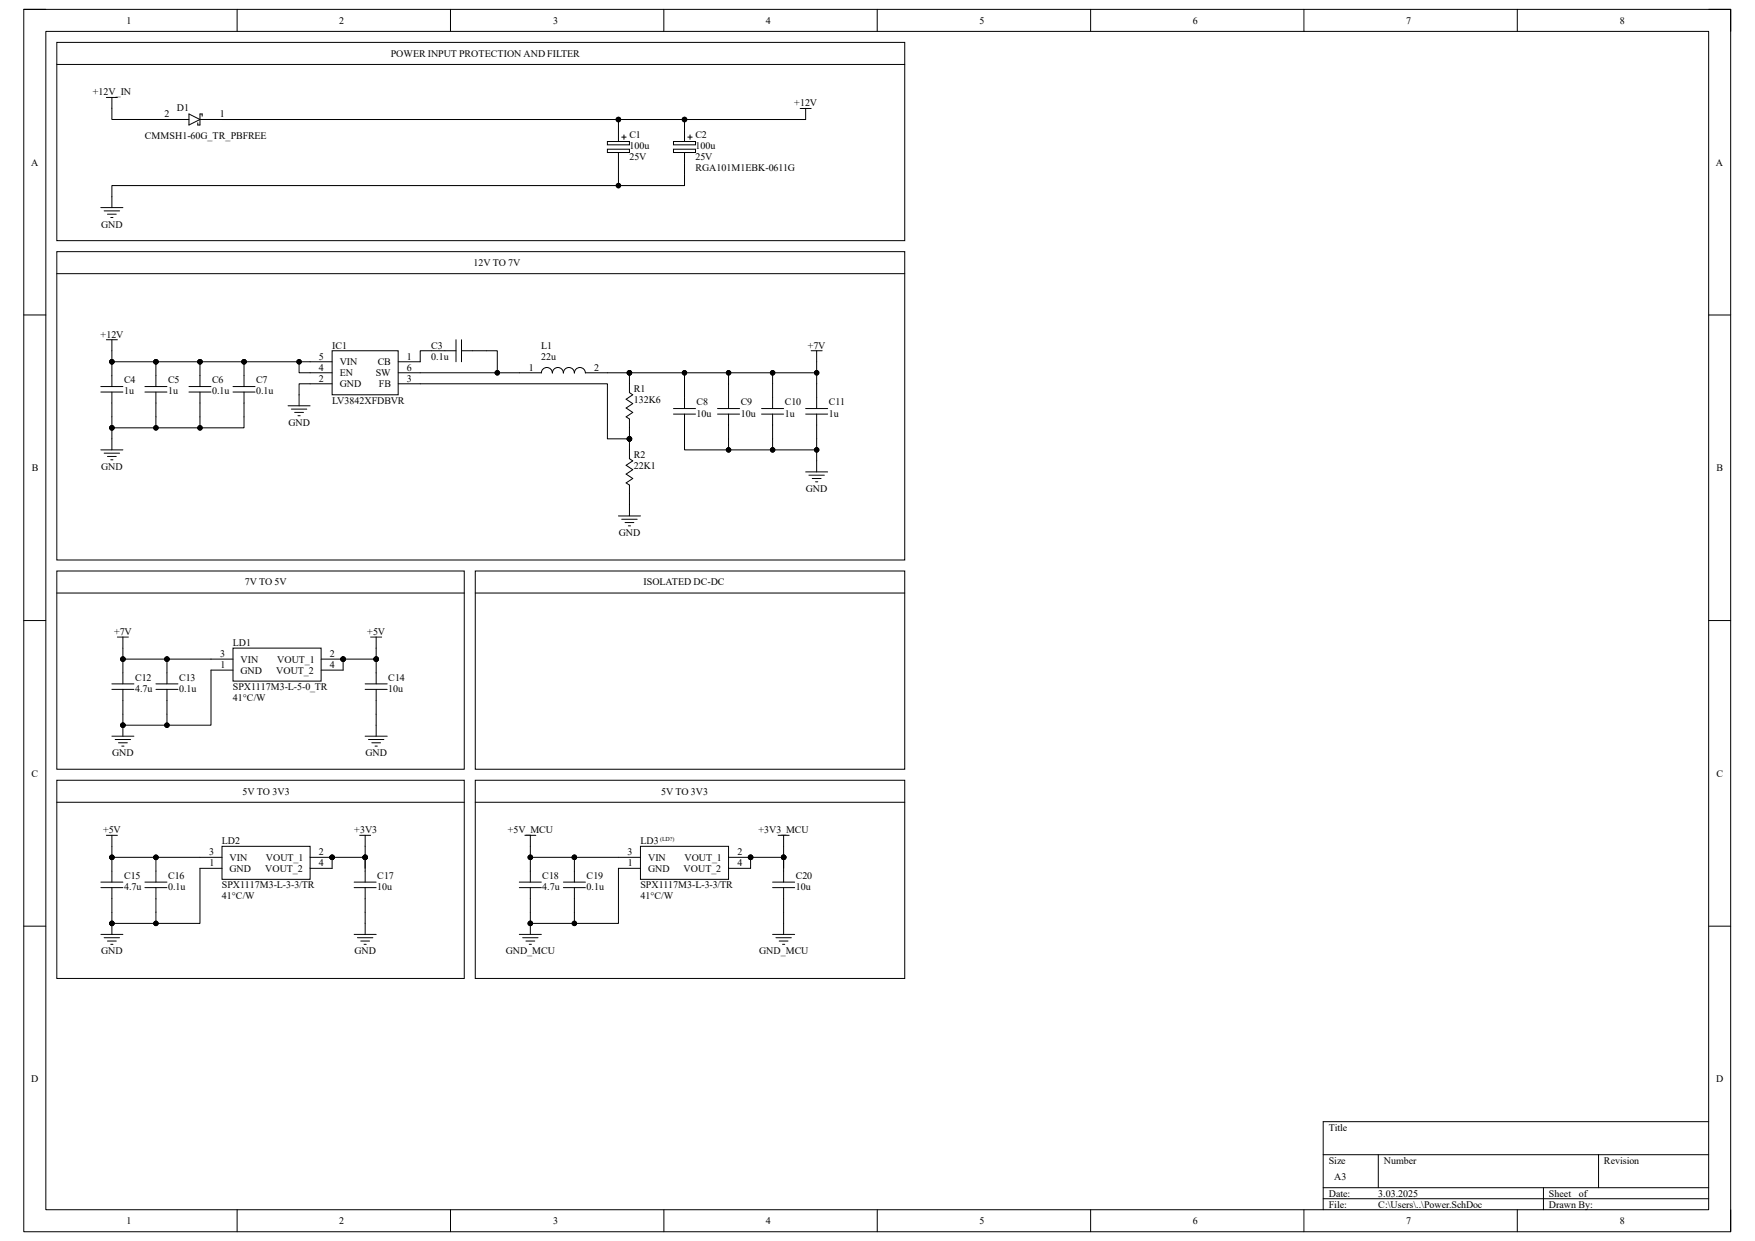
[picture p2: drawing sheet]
<svg xmlns="http://www.w3.org/2000/svg" width="297mm" height="210mm" viewBox="0 0 297 210" stroke-linecap="round" stroke-linejoin="round" font-family="sans-serif">
<path d="M4 1.6h288.9v206.8h-288.9z" fill="none" stroke="#000" stroke-width=".17"/>
<path d="M7.8 5.3h281.4v199.4h-281.4z" fill-rule="evenodd" fill="#fff"/>
<g fill="none" stroke="#000" stroke-width=".17">
<path d="M4 1.6h3.7M7.8 5.3h281.4v199.4h-281.4zM40.1 1.6v3.7M76.2 1.6v3.7M112.3 1.6v3.7M148.5 1.6v3.7M184.6 1.6v3.7M220.7 1.6v3.7M256.8 1.6v3.7M289.2 1.6h3.7v3.7M4 53.3h3.7M289.2 53.3h3.7"/>
<path d="M4 105h3.8M289.2 105h3.7M4 156.7h3.8M289.2 156.7h3.7M223.9 195.4h65.3M233.3 195.4v5.6M270.5 195.4v5.6M289.2 189.8h-65.3v14.9M40.1 204.7v3.7M76.2 204.7v3.7M112.4 204.7v3.7M148.5 204.7v3.7"/>
<path d="M184.6 204.7v3.7M220.7 204.7v3.7M223.9 201h65.3M223.9 202.9h65.3M256.8 204.7v3.7M261.2 201v3.7M292.9 204.7v3.7"/>
<circle cx="56.2" cy="145.1" r=".37"/>
</g>
<circle cx="56.2" cy="145.1" r=".37" fill="#000"/>
<path d="M37.6 143.2h14.9v5.6h-14.9z" fill-rule="evenodd" fill="#fff"/>
<g fill="none" stroke="#000" stroke-width=".17">
<path d="M33.8 146.9h3.8M33.8 145.1h3.8M37.6 143.2h14.9v5.6h-14.9zM52.5 146.9h3.7M52.5 145.1h3.7"/>
<circle cx="58.1" cy="111.5" r=".37"/>
<circle cx="56.2" cy="145.1" r=".37"/>
</g>
<g fill="#000">
<circle cx="58.1" cy="111.5" r=".37"/>
<circle cx="56.2" cy="145.1" r=".37"/>
</g>
<path d="M39.4 109.7h14.9v5.6h-14.9z" fill-rule="evenodd" fill="#fff"/>
<g fill="none" stroke="#000" stroke-width=".17">
<path d="M9.6 7.2h143.5v33.5h-143.5zM9.6 10.9h143.5M18 16.5h1.9M18.9 16.5v1.9M17.1 35.1h3.7M17.6 35.7h2.6M18.2 36.2h1.5M18.7 36.8h.4M18.9 33.3v1.8M9.6 42.6h143.5v52.2h-143.5zM9.6 46.3h143.5M9.6 96.6h69v33.6h-69z"/>
<path d="M9.6 100.4h69M19.9 107.8h1.8M20.8 107.8v1.9M35.7 113.4h3.7M35.7 111.5h3.7M39.4 109.7h14.9v5.6h-14.9zM54.3 113.4h3.8M54.3 111.5h3.8M62.7 107.8h1.9M63.7 107.8v1.9M9.6 132h69v33.6h-69zM9.6 135.8h69"/>
<path d="M18.9 124.6h3.8M19.5 125.1h2.6M20.1 125.7h1.4M20.6 126.3h.4M20.8 122.7v1.9M61.8 124.6h3.7M62.4 125.1h2.6M62.9 125.7h1.5M63.5 126.3h.3M63.7 122.7v1.9M17.1 158.1h3.7M17.6 158.7h2.6"/>
<path d="M18 141.4h1.9M18.2 159.3h1.5M18.7 159.8h.4M18.9 141.4v1.8M18.9 156.3v1.8M59.9 158.1h3.8M60.5 158.7h2.6M60.9 141.4h1.8M61 159.3h1.5M61.6 159.8h.4M61.8 141.4v1.8M61.8 156.3v1.8"/>
<circle cx="58.1" cy="111.5" r=".37"/>
<circle cx="20.8" cy="122.7" r=".37"/>
<circle cx="18.9" cy="156.3" r=".37"/>
<circle cx="127" cy="145.1" r=".37"/>
</g>
<g fill="#000">
<circle cx="58.1" cy="111.5" r=".37"/>
<circle cx="20.8" cy="122.7" r=".37"/>
<circle cx="18.9" cy="156.3" r=".37"/>
<circle cx="127" cy="145.1" r=".37"/>
</g>
<path d="M108.4 143.2h14.9v5.6h-14.9z" fill-rule="evenodd" fill="#fff"/>
<g fill="none" stroke="#000" stroke-width=".17">
<path d="M135.4 18.4h1.9M136.3 18.4v1.8M18 57.5h1.9M18.9 57.5v1.9M80.4 96.6h72.7v33.6h-72.7zM80.4 100.4h72.7M80.4 132h72.7v33.6h-72.7zM80.4 135.8h72.7M87.9 158.1h3.7M88.5 158.7h2.6M88.8 141.4h1.9M89 159.3h1.5"/>
<path d="M89.6 159.8h.3M89.8 141.4v1.8M89.8 156.3v1.8M104.7 146.9h3.7M104.7 145.1h3.7M108.4 143.2h14.9v5.6h-14.9zM123.3 146.9h3.7M123.3 145.1h3.7M130.8 158.1h3.7M131.3 158.7h2.6M131.7 141.4h1.8M131.9 159.3h1.5"/>
<path d="M132.4 159.8h.4M132.6 141.4v1.8M132.6 156.3v1.8"/>
<circle cx="89.8" cy="156.3" r=".37"/>
<circle cx="127" cy="145.1" r=".37"/>
</g>
<g fill="#000">
<circle cx="89.8" cy="156.3" r=".37"/>
<circle cx="127" cy="145.1" r=".37"/>
</g>
<path d="M56.2 59.4h11.2v7.4h-11.2z" fill-rule="evenodd" fill="#fff"/>
<g fill="none" stroke="#000" stroke-width=".17">
<path d="M18.9 18.4v1.8h9.3M114 24h3.7v.5h-3.7zM115.8 25.8v5.6h-96.9v1.9M115.8 20.2v3.8M116.4 23.2h.7M116.8 22.8v.8M18.9 59.4v1.8h37.3M56.2 59.4h11.2v7.4h-11.2zM77.2 59.4h-6.1v1.8h-3.7M77.2 57.5v3.7M78.1 59.4h6.1v3.7h-16.8M78.1 57.5v3.7"/>
<path d="M137.3 59.4h1.8M138.2 59.4v3.7h-7.4M17.1 76.1h3.7M17.1 66.3h3.7M17.1 65.4h3.7M17.6 76.7h2.6M18.2 77.2h1.5M18.7 77.8h.4M18.9 61.2v4.2M18.9 66.3v9.8M24.5 66.3h3.7M24.5 65.4h3.7"/>
<path d="M26.4 61.2v4.2M26.4 66.3v6.1M32 66.3h3.7M32 65.4h3.7M33.8 61.2v4.2M33.8 66.3v6.1M39.4 66.3h3.8M39.4 65.4h3.8M41.3 66.3v6.1h-22.4M41.3 61.2v4.2M48.7 68.7h3.8M49.3 69.2h2.6"/>
<path d="M49.9 69.8h1.5M50.4 70.4h.4M50.6 61.2v1.9h5.6M56.2 64.9h-5.6v3.8M67.4 64.9h35.4v9.4h3.7M84.2 63.1h7.4M91.6 63.1a.93 .93 0 0 1 .9-.9 .93 .93 0 0 1 1 .9M93.5 63.1a.93 .93 0 0 1 .9-.9 .93 .93 0 0 1 .9 .9 .93 .93 0 0 1 1-.9 .93 .93 0 0 1 .9 .9 .93 .93 0 0 1 .9-.9 .93 .93 0 0 1 1 .9M99.1 63.1h7.4M106.5 63.1h9.3v6M106.5 63.1v3.3l.6 .4-1.1 .8 1.1 .7-1.1 .8 1.1 .7-1.1 .7 .5 .4v6.7l.6 .4-1.1 .7 1.1 .8-1.1 .7 1.1 .8-1.1 .7 .5 .4v5.2M114 70.1h3.7"/>
<path d="M114 69.1h3.7M115.8 70.1v6h22.4v3.8M115.8 63.1h7.5v6M121.4 70.1h3.8M121.4 69.1h3.8M123.3 63.1h7.5v6M123.3 70.1v6M128.9 70.1h3.7M128.9 69.1h3.7M130.8 70.1v6M136.3 79.9h3.8M136.3 70.1h3.8"/>
<path d="M136.3 69.1h3.8M138.2 63.1v6M138.2 70.1v6M104.7 87.3h3.7M105.2 87.9h2.6M105.8 88.4h1.5M106.3 89h.4M136.9 80.4h2.6M137.5 81h1.5M138 81.5h.4M18.9 116.7h3.8M18.9 115.7h3.8"/>
<path d="M20.8 109.7v1.8h14.9M20.8 111.5v4.2M26.4 116.7h3.7M26.4 115.7h3.7M28.3 111.5v4.2M28.3 116.7v6M35.7 113.4v9.3h-14.9v-6M61.8 116.7h3.7M61.8 115.7h3.7M63.7 109.7v6M63.7 116.7v6M63.7 111.5h-5.6v1.9"/>
<path d="M17.1 150.2h3.7M17.1 149.3h3.7M18.9 143.2v1.9h14.9M18.9 145.1v4.2M24.5 150.2h3.8M24.5 149.3h3.8M26.4 145.1v4.2M26.4 150.2v6.1M33.8 146.9v9.4h-14.9v-6.1M59.9 150.2h3.8M59.9 149.3h3.8M61.8 145.1h-5.6v1.8"/>
<path d="M61.8 143.2v6.1M61.8 150.2v6.1M87.9 150.2h3.7M87.9 149.3h3.7M89.8 143.2v1.9h14.9M89.8 145.1v4.2M95.3 150.2h3.8M95.3 149.3h3.8M97.2 145.1v4.2M97.2 150.2v6.1M104.7 146.9v9.4h-14.9v-6.1M130.8 150.2h3.7"/>
<path d="M130.8 149.3h3.7M132.6 145.1h-5.6v1.8M132.6 143.2v6.1M132.6 150.2v6.1"/>
<circle cx="104.7" cy="31.4" r=".37"/>
<circle cx="115.8" cy="20.2" r=".37"/>
<circle cx="18.9" cy="72.4" r=".37"/>
<circle cx="18.9" cy="61.2" r=".37"/>
<circle cx="26.4" cy="72.4" r=".37"/>
<circle cx="26.4" cy="61.2" r=".37"/>
<circle cx="33.8" cy="72.4" r=".37"/>
<circle cx="33.8" cy="61.2" r=".37"/>
<circle cx="41.3" cy="61.2" r=".37"/>
<circle cx="50.6" cy="61.2" r=".37"/>
<circle cx="84.2" cy="63.1" r=".37"/>
<circle cx="106.5" cy="74.3" r=".37"/>
<circle cx="106.5" cy="63.1" r=".37"/>
<circle cx="115.8" cy="63.1" r=".37"/>
<circle cx="123.3" cy="76.1" r=".37"/>
<circle cx="123.3" cy="63.1" r=".37"/>
<circle cx="130.8" cy="63.1" r=".37"/>
<circle cx="130.8" cy="76.1" r=".37"/>
<circle cx="138.2" cy="76.1" r=".37"/>
<circle cx="138.2" cy="63.1" r=".37"/>
<circle cx="20.8" cy="111.5" r=".37"/>
<circle cx="28.3" cy="111.5" r=".37"/>
<circle cx="58.1" cy="111.5" r=".37"/>
<circle cx="63.7" cy="111.5" r=".37"/>
<circle cx="20.8" cy="122.7" r=".37"/>
<circle cx="28.3" cy="122.7" r=".37"/>
<circle cx="18.9" cy="145.1" r=".37"/>
<circle cx="18.9" cy="156.3" r=".37"/>
<circle cx="26.4" cy="156.3" r=".37"/>
<circle cx="26.4" cy="145.1" r=".37"/>
<circle cx="56.2" cy="145.1" r=".37"/>
<circle cx="61.8" cy="145.1" r=".37"/>
<circle cx="89.8" cy="156.3" r=".37"/>
<circle cx="89.8" cy="145.1" r=".37"/>
<circle cx="97.2" cy="145.1" r=".37"/>
<circle cx="97.2" cy="156.3" r=".37"/>
<circle cx="127" cy="145.1" r=".37"/>
<circle cx="132.6" cy="145.1" r=".37"/>
</g>
<g fill="#000">
<circle cx="104.7" cy="31.4" r=".37"/>
<circle cx="115.8" cy="20.2" r=".37"/>
<circle cx="18.9" cy="72.4" r=".37"/>
<circle cx="18.9" cy="61.2" r=".37"/>
<circle cx="26.4" cy="72.4" r=".37"/>
<circle cx="26.4" cy="61.2" r=".37"/>
<circle cx="33.8" cy="72.4" r=".37"/>
<circle cx="33.8" cy="61.2" r=".37"/>
<circle cx="41.3" cy="61.2" r=".37"/>
<circle cx="50.6" cy="61.2" r=".37"/>
<circle cx="84.2" cy="63.1" r=".37"/>
<circle cx="106.5" cy="74.3" r=".37"/>
<circle cx="106.5" cy="63.1" r=".37"/>
<circle cx="115.8" cy="63.1" r=".37"/>
<circle cx="123.3" cy="76.1" r=".37"/>
<circle cx="123.3" cy="63.1" r=".37"/>
<circle cx="130.8" cy="63.1" r=".37"/>
<circle cx="130.8" cy="76.1" r=".37"/>
<circle cx="138.2" cy="76.1" r=".37"/>
<circle cx="138.2" cy="63.1" r=".37"/>
<circle cx="20.8" cy="111.5" r=".37"/>
<circle cx="28.3" cy="111.5" r=".37"/>
<circle cx="58.1" cy="111.5" r=".37"/>
<circle cx="63.7" cy="111.5" r=".37"/>
<circle cx="20.8" cy="122.7" r=".37"/>
<circle cx="28.3" cy="122.7" r=".37"/>
<circle cx="18.9" cy="145.1" r=".37"/>
<circle cx="18.9" cy="156.3" r=".37"/>
<circle cx="26.4" cy="156.3" r=".37"/>
<circle cx="26.4" cy="145.1" r=".37"/>
<circle cx="56.2" cy="145.1" r=".37"/>
<circle cx="61.8" cy="145.1" r=".37"/>
<circle cx="89.8" cy="156.3" r=".37"/>
<circle cx="89.8" cy="145.1" r=".37"/>
<circle cx="97.2" cy="145.1" r=".37"/>
<circle cx="97.2" cy="156.3" r=".37"/>
<circle cx="127" cy="145.1" r=".37"/>
<circle cx="132.6" cy="145.1" r=".37"/>
</g>
<path d="M114 25.3h3.7v.5h-3.7z" fill-rule="evenodd" fill="#fff"/>
<g fill="none" stroke="#000" stroke-width=".17">
<path d="M37.6 20.2h98.7M102.8 24h3.7v.5h-3.7zM104.7 20.2v3.8M104.7 25.8v3.7M105.2 23.2h.8M105.6 22.8v.8M114 25.3h3.7v.5h-3.7z"/>
<circle cx="104.7" cy="20.2" r=".37"/>
<circle cx="115.8" cy="20.2" r=".37"/>
</g>
<g fill="#000">
<circle cx="104.7" cy="20.2" r=".37"/>
<circle cx="115.8" cy="20.2" r=".37"/>
</g>
<path d="M102.8 25.3h3.7v.5h-3.7z" fill-rule="evenodd" fill="#fff"/>
<g fill="none" stroke="#000" stroke-width=".17">
<path d="M32 19.3l1.8 .9-1.8 1zM34.2 19.7v-.4h-.4v1.9h-.3v-.4M28.2 20.2h3.8M33.8 20.2h3.8M102.8 25.3h3.7v.5h-3.7zM104.7 29.5v1.9"/>
<circle cx="104.7" cy="31.4" r=".37"/>
</g>
<circle cx="104.7" cy="31.4" r=".37" fill="#000"/>
<g font-size="1.7">
<text x="21.4" y="4">1</text>
<text x="57.4" y="4">2</text>
<text x="93.6" y="4">3</text>
<text x="129.6" y="4">4</text>
<text x="165.8" y="4">5</text>
<text x="201.8" y="4">6</text>
<text x="238" y="4">7</text>
<text x="274.1" y="4">8</text>
<text x="66.1" y="9.6">POWER INPUT PROTECTION AND FILTER</text>
<text x="15.7" y="16.1">+12V_IN</text>
<text x="134.4" y="18">+12V</text>
<text x="24.5" y="23.6">CMMSH1-60G_TR_PBFREE</text>
<text x="27.9" y="19.9">2</text>
<text x="29.9" y="18.8">D1</text>
<text x="37.2" y="19.9">1</text>
<text x="106.5" y="23.4">C1</text>
<text x="117.7" y="23.4">C2</text>
<text x="5.3" y="28">A</text>
<text x="106.5" y="25.3">100u</text>
<text x="106.5" y="27.1">25V</text>
<text x="117.7" y="25.3">100u</text>
<text x="117.7" y="27.1">25V</text>
<text x="117.7" y="29">RGA101M1EBK-0611G</text>
<text x="290.4" y="28">A</text>
<text x="17.1" y="38.5">GND</text>
<text x="80.1" y="45">12V TO 7V</text>
<text x="17" y="57.1">+12V</text>
<text x="56.2" y="59">IC1</text>
<text x="73" y="59">C3</text>
<text x="91.6" y="59">L1</text>
<text x="136.7" y="59">+7V</text>
<text x="21" y="64.9">C4</text>
<text x="28.4" y="64.9">C5</text>
<text x="35.9" y="64.9">C6</text>
<text x="43.3" y="64.9">C7</text>
<text x="53.9" y="64.6">2</text>
<text x="53.9" y="62.7">4</text>
<text x="54" y="60.9">5</text>
<text x="57.5" y="65.5">GND</text>
<text x="57.5" y="61.8">VIN</text>
<text x="57.5" y="63.7">EN</text>
<text x="63.6" y="63.7">SW</text>
<text x="63.9" y="61.8">CB</text>
<text x="64.1" y="65.5">FB</text>
<text x="68.9" y="60.9">1</text>
<text x="68.9" y="64.6">3</text>
<text x="68.9" y="62.7">6</text>
<text x="73" y="60.9">0.1u</text>
<text x="89.5" y="62.7">1</text>
<text x="91.6" y="60.9">22u</text>
<text x="100.5" y="62.7">2</text>
<text x="21" y="66.8">1u</text>
<text x="28.4" y="66.8">1u</text>
<text x="35.9" y="66.8">0.1u</text>
<text x="43.3" y="66.8">0.1u</text>
<text x="56.2" y="68.3">LV3842XFDBVR</text>
<text x="107.3" y="66.3">R1</text>
<text x="107.3" y="68.2">132K6</text>
<text x="117.9" y="68.6">C8</text>
<text x="117.9" y="70.5">10u</text>
<text x="125.3" y="68.6">C9</text>
<text x="125.3" y="70.5">10u</text>
<text x="132.8" y="68.6">C10</text>
<text x="132.8" y="70.5">1u</text>
<text x="140.3" y="68.6">C11</text>
<text x="140.3" y="70.5">1u</text>
<text x="48.8" y="72.1">GND</text>
<text x="107.3" y="77.5">R2</text>
<text x="5.4" y="79.8">B</text>
<text x="17.1" y="79.5">GND</text>
<text x="107.3" y="79.3">22K1</text>
<text x="136.4" y="83.2">GND</text>
<text x="290.5" y="79.8">B</text>
<text x="104.7" y="90.7">GND</text>
<text x="41.4" y="99.1">7V TO 5V</text>
<text x="108.9" y="99.1">ISOLATED DC-DC</text>
<text x="19.3" y="107.4">+7V</text>
<text x="62.1" y="107.4">+5V</text>
<text x="37.3" y="111.2">3</text>
<text x="37.3" y="113.1">1</text>
<text x="39.4" y="109.3">LD1</text>
<text x="40.7" y="112.1">VIN</text>
<text x="46.9" y="112.1">VOUT_1</text>
<text x="55.8" y="111.2">2</text>
<text x="55.8" y="113.1">4</text>
<text x="22.9" y="115.2">C12</text>
<text x="22.9" y="117.1">4.7u</text>
<text x="30.3" y="115.2">C13</text>
<text x="30.3" y="117.1">0.1u</text>
<text x="39.4" y="118.7">41°C/W</text>
<text x="39.4" y="116.8">SPX1117M3-L-5-0_TR</text>
<text x="40.7" y="114">GND</text>
<text x="46.7" y="114">VOUT_2</text>
<text x="65.7" y="115.2">C14</text>
<text x="65.7" y="117.1">10u</text>
<text x="5.3" y="131.4">C</text>
<text x="19" y="128">GND</text>
<text x="61.8" y="128">GND</text>
<text x="290.5" y="131.4">C</text>
<text x="41.1" y="134.5">5V TO 3V3</text>
<text x="111.9" y="134.5">5V TO 3V3</text>
<text x="17.4" y="141">+5V</text>
<text x="37.5" y="142.9">LD2</text>
<text x="59.9" y="141">+3V3</text>
<text x="85.9" y="141">+5V_MCU</text>
<text x="108.4" y="142.9">LD3</text>
<text x="128.4" y="141">+3V3_MCU</text>
<text x="21" y="148.8">C15</text>
<text x="28.4" y="148.8">C16</text>
<text x="35.4" y="144.7">3</text>
<text x="35.4" y="146.6">1</text>
<text x="38.9" y="147.5">GND</text>
<text x="38.9" y="145.7">VIN</text>
<text x="44.9" y="147.5">VOUT_2</text>
<text x="45" y="145.7">VOUT_1</text>
<text x="54" y="144.7">2</text>
<text x="54" y="146.6">4</text>
<text x="63.8" y="148.8">C17</text>
<text x="91.8" y="148.8">C18</text>
<text x="99.3" y="148.8">C19</text>
<text x="106.2" y="144.7">3</text>
<text x="106.3" y="146.6">1</text>
<text x="109.7" y="147.5">GND</text>
<text x="109.7" y="145.7">VIN</text>
<text x="115.7" y="147.5">VOUT_2</text>
<text x="115.8" y="145.7">VOUT_1</text>
<text x="124.8" y="144.7">2</text>
<text x="124.8" y="146.6">4</text>
<text x="134.7" y="148.8">C20</text>
<text x="21" y="150.6">4.7u</text>
<text x="28.4" y="150.6">0.1u</text>
<text x="37.5" y="152.2">41°C/W</text>
<text x="37.5" y="150.3">SPX1117M3-L-3-3/TR</text>
<text x="63.8" y="150.6">10u</text>
<text x="91.8" y="150.6">4.7u</text>
<text x="99.3" y="150.6">0.1u</text>
<text x="108.4" y="152.2">41°C/W</text>
<text x="108.4" y="150.3">SPX1117M3-L-3-3/TR</text>
<text x="134.7" y="150.6">10u</text>
<text x="17.1" y="161.5">GND</text>
<text x="60" y="161.5">GND</text>
<text x="85.6" y="161.5">GND_MCU</text>
<text x="128.5" y="161.5">GND_MCU</text>
<text x="5.3" y="183.2">D</text>
<text x="290.4" y="183.2">D</text>
<text x="224.9" y="191.3">Title</text>
<text x="224.9" y="196.9">Size</text>
<text x="234.2" y="196.9">Number</text>
<text x="271.4" y="196.9">Revision</text>
<text x="224.9" y="202.5">Date:</text>
<text x="225.8" y="199.7">A3</text>
<text x="233.3" y="202.5">3.03.2025</text>
<text x="262.1" y="202.5">Sheet</text>
<text x="267.2" y="202.5">of</text>
<text x="21.4" y="207.2">1</text>
<text x="57.4" y="207.2">2</text>
<text x="93.6" y="207.2">3</text>
<text x="129.6" y="207.2">4</text>
<text x="165.8" y="207.2">5</text>
<text x="201.8" y="207.2">6</text>
<text x="224.9" y="204.4">File:</text>
<text x="233.3" y="204.4">C:\Users\..\Power.SchDoc</text>
<text x="238" y="207.2">7</text>
<text x="262.1" y="204.4">Drawn By:</text>
<text x="274.1" y="207.2">8</text>
</g>
<text font-size="1" x="111.7" y="142.3">(LD?)</text>
</svg>
